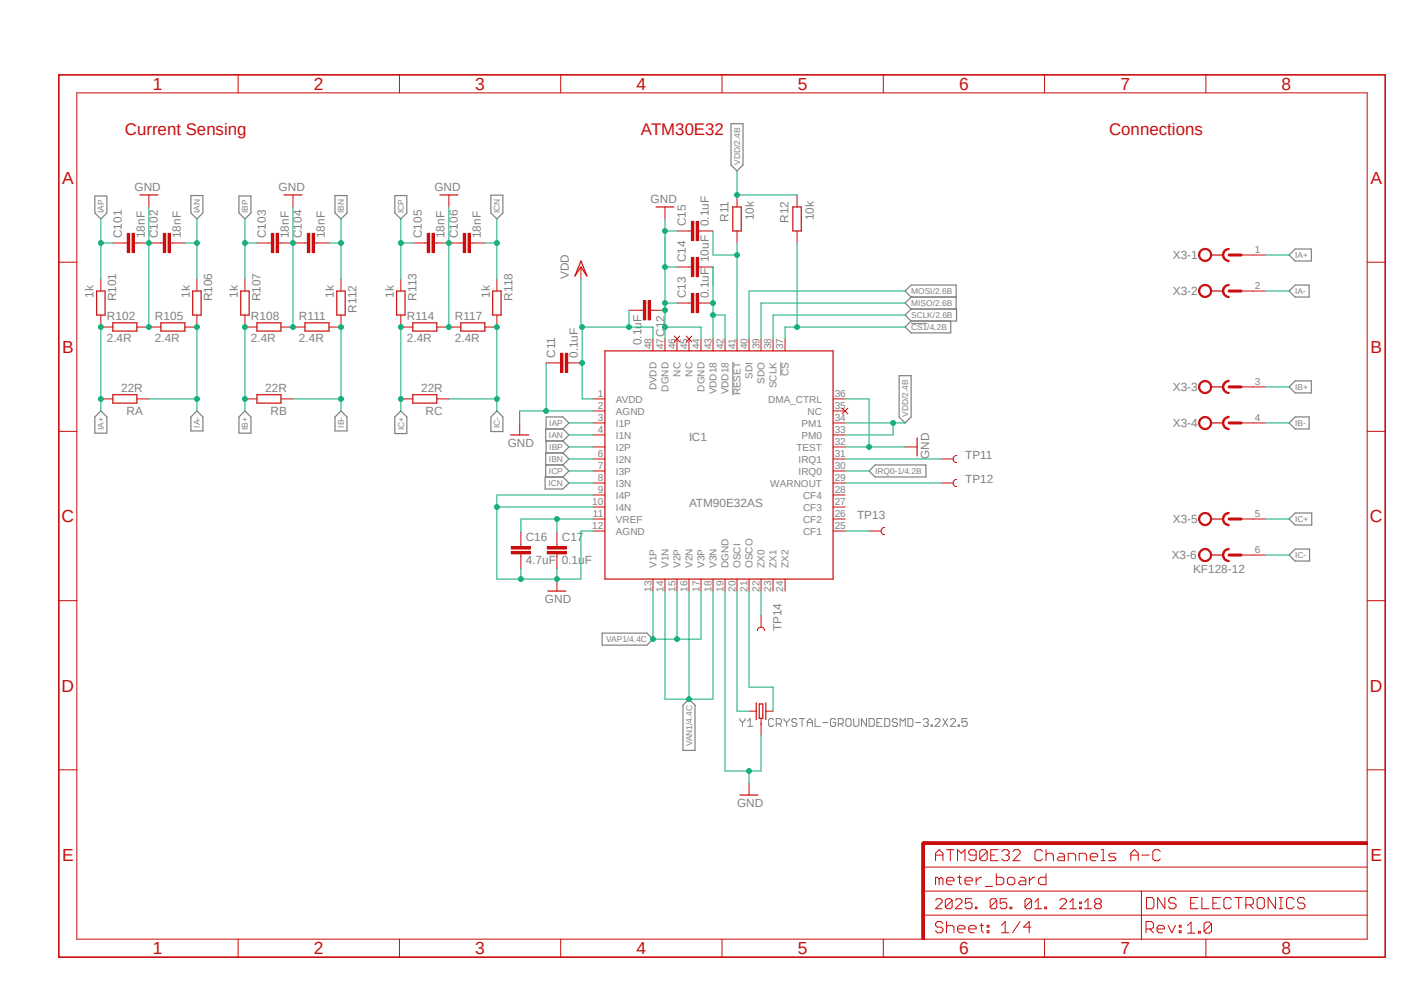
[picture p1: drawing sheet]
<svg xmlns="http://www.w3.org/2000/svg" width="297mm" height="210mm" viewBox="0 0 297 210" stroke-linecap="round" stroke-linejoin="round" font-family="sans-serif">
<path d="M12.1 15.5l281.3 187.3M293.4 15.5l-281.3 187.3" fill="none" stroke="#fff" stroke-width=".21"/>
<g fill="none" stroke="#808080" stroke-width=".21">
<path d="M155 76.6v7M165.2 76.6v2.9M192.7 68.4h3.5M156.5 152v.3l.6 .5M157.1 152.8v.8M157.6 152v.3l-.5 .5M158.2 153.6h1.1M158.2 152.5l.5-.5v1.6M163.7 152.3l-.3-.3h-.5l-.3 .3v1l.3 .3h.5l.3-.3M164.2 153.1h.9l.2-.3v-.5l-.2-.3h-.9v1.6M164.8 153.1l.5 .5M165.9 152v.3l.5 .5"/>
<path d="M166.4 152.8v.8M167 152v.3l-.6 .5M168.6 152.3l-.3-.3h-.5l-.3 .3v.2l.3 .3h.5l.3 .3v.2l-.3 .3h-.5l-.3-.3M169.1 152h1.1M169.7 152v1.6M170.8 152.8h1.1M170.8 153.6v-1.1l.5-.5 .6 .5v1.1M172.4 152v1.6h1.1M174 152.8h1.1M176.8 152.3l-.3-.3h-.6l-.2 .3v1l.2 .3h.6l.3-.3v-.5h-.6M177.3 153.1h.8l.3-.3v-.5l-.3-.3h-.8v1.6M177.8 153.1l.6 .5"/>
<path d="M179.2 152h.5l.3 .3v1l-.3 .3h-.5l-.3-.3v-1zM180.6 152v1.3l.2 .3h.6l.3-.3v-1.3M183.3 152v1.6l-1.1-1.6v1.6M183.9 152h.8l.3 .3v1l-.3 .3h-.8zM185.5 152.8h.6M186.6 152h-1.1v1.6h1.1M187.2 152h.8l.2 .3v1l-.2 .3h-.8zM189.9 152.3l-.3-.3h-.5l-.3 .3v.2l.3 .3h.5l.3 .3v.2l-.3 .3h-.5l-.3-.3M190.4 153.6v-1.6l.6 .5 .5-.5v1.6M192.1 152h.8l.2 .3v1l-.2 .3h-.8zM193.7 152.8h1.1M195.3 152.3l.3-.3h.5l.3 .3v.2l-.3 .3"/>
<path d="M195.9 152.8h.2M196.1 152.8l.3 .3v.2l-.3 .3h-.5l-.3-.3M197 153.3h.2v.3h-.2zM197.8 152.3l.2-.3h.6l.2 .3v.2l-1 1.1h1M199.4 152l1.1 1.6M200.5 152l-1.1 1.6M201 152.3l.3-.3h.5l.3 .3v.2l-1.1 1.1h1.1M202.7 153.3h.2v.3h-.2zM204.6 152h-1.1v.8l.8-.3 .3 .3v.5l-.3 .3h-.5l-.3-.3"/>
</g>
<g fill="none" stroke="#808080" stroke-width=".25">
<path d="M154.6 26.2h2.6v8.7l-1.3 1.3-1.3-1.3zM20.1 41.4h2.5v3.6l-1.3 1.3-1.2-1.3zM40.4 41.4h2.5v3.6l-1.2 1.3-1.3-1.3zM50.5 41.4h2.6v3.6l-1.3 1.3-1.3-1.3zM70.9 41.4h2.5v3.6l-1.3 1.3-1.2-1.3zM83.5 41.4h2.6v3.6l-1.3 1.3-1.3-1.3zM103.8 41.3h2.6v3.7l-1.3 1.3-1.3-1.3zM272.7 53.9l1.3-1.2h3.4v2.5h-3.4zM190.2 79.5h2.5v8.7l-1.2 1.3-1.3-1.3zM192.7 62.8l-1.2 1.3 1.2 1.3M192.7 62.8h9.6M192.7 65.4h9.7v2.5h-9.7"/>
<path d="M192.7 62.8l-1.2-1.2 1.2-1.3h9.6v5.1M192.7 65.4l-1.2 1.2 1.2 1.3M192.7 67.9l-1.2 1.3 1.2 1.2h8.4v-2.5M272.7 61.6l1.3-1.3h2.9v2.5h-2.9zM20.1 88.2l1.2-1.3 1.3 1.3v3.4h-2.5zM40.4 88.2l1.3-1.3 1.2 1.3v2.9h-2.5zM50.5 88.2l1.3-1.3 1.3 1.3v3.4h-2.6zM70.9 88.2l1.2-1.3 1.3 1.3v2.9h-2.5zM83.5 88.2l1.3-1.3 1.3 1.3v3.5h-2.6zM105.1 86.9l1.3 1.3v3.1h-2.6v-3.1zM115.4 98.3h3.7M115.5 90.7v-2.5h3.6l1.3 1.3-1.3 1.2"/>
<path d="M115.5 93.3v2.5M119.1 90.7h-3.7v2.6h3.7M119.1 90.7l1.3 1.3-1.3 1.3M119.1 95.8h-3.7v5.1M119.1 98.3l1.3 1.3-1.3 1.3M119.1 93.3l1.3 1.2-1.3 1.3M119.1 95.8l1.3 1.3-1.3 1.2M185.1 98.3h10.8v2.6h-10.8l-1.2-1.3zM272.7 81.8l1.3-1.2h3.4v2.5h-3.4zM272.7 89.5l1.3-1.3h2.9v2.5h-2.9zM115.3 100.9h3.8l1.3 1.3-1.3 1.2h-3.8zM272.7 109.8l1.3-1.3h3.5v2.5h-3.5z"/>
<path d="M272.7 117.4l1.3-1.3h3v2.6h-3zM127.4 133.9h9.5l1.2 1.3-1.2 1.2h-9.5zM145.8 147.9l1.2 1.2v9.6h-2.5v-9.6z"/>
</g>
<path d="M195 178.3h.6v20.3h-.6z" fill-rule="evenodd" fill="#c90d0c"/>
<path d="M195 178.3h.6v20.3h-.6z" fill="none" stroke="#c90d0c" stroke-width=".21"/>
<path d="M195.2 178h94v.6h-94z" fill-rule="evenodd" fill="#c90d0c"/>
<g fill="none" stroke="#c90d0c" stroke-width=".21">
<path d="M16.3 19.6h272.9v179h-272.9zM50.4 15.8v3.8M84.5 15.8v3.8M118.6 15.8v3.8M152.7 15.8v3.8M186.9 15.8v3.8M221 15.8v3.8M255.1 15.8v3.8M12.4 55.5h3.9M26.4 51.4h.5M28.4 51.4h.6M289.2 55.5h3.8"/>
<path d="M12.4 91.2h3.9M289.2 91.2h3.8M12.4 127h3.9M289.2 127h3.8M12.4 162.8h3.9M195.2 178h94v.6h-94zM200.2 179.7h1.6M201 179.7v2.3M211.2 179.7h-1.6v2.3h1.6M221.3 179.7v2.3M233 179.7h.4v2.3M289.2 162.8h3.8"/>
<path d="M50.4 198.6v3.8M84.5 198.6v3.8M118.6 198.6v3.8M152.7 198.6v3.8M186.9 198.6v3.8M195.3 193.5h93.9M195.3 188.5h93.9M195.3 183.4h93.9M197.9 182v-1.5l.8-.8 .8 .8v1.5M197.9 190.4l.3-.3h.8l.3 .3v.4l-1.4 1.4h1.4M197.9 180.8h1.6M198.7 185.9l-.4-.4h-.4v1.6"/>
<path d="M198.7 185.9l.4-.4 .4 .4v1.2M198.7 185.9v1.2M199.5 195.3l-.4-.4h-.8l-.4 .4v.4l.4 .4h.8l.4 .4v.3l-.4 .5h-.8l-.4-.5M200.2 186.3h1.6v-.4l-.4-.4h-.8l-.4 .4v.8l.4 .4h.8M200.2 194.9v2.4M200.2 196.1l.4-.4h.8l.4 .4v1.2M201.4 190.4v1.5l-.4 .3h-.6l-.4-.3M201.4 190.4l-.4-.3h-.6l-.4 .3v1.5M201.4 190.4l-1.4 1.5M202.1 190.4l.3-.3h.8l.3 .3v.4l-1.4 1.4h1.4M202.6 196.5h1.5v-.4l-.3-.4h-.8l-.4 .4v.7l.4 .5h.8M202.6 182v-2.3l.8 .8 .7-.8v2.3"/>
<path d="M202.6 185.5h.8M203 185.2v1.5l.4 .4M204.1 186.3h1.6v-.4l-.4-.4h-.8l-.4 .4v.8l.4 .4h.8M204.9 196.5h1.6v-.4l-.4-.4h-.8l-.4 .4v.7l.4 .5h.8M205.6 190.1h-1.4v1l.7-.3h.4l.3 .3v.8l-.3 .3h-.7l-.4-.3M206.3 191.9h.4v.3h-.4zM206.5 180.8h-1.2l-.4-.3v-.4l.4-.4h.8l.4 .4v1.6l-.4 .3h-.8l-.4-.3M206.5 185.5v1.6M207.3 195.7h.7M207.6 195.3v1.5l.4 .5M207.6 185.5h-.3l-.8 .8M208.4 187.5h1.6"/>
<path d="M208.8 195.7h.4v.4h-.4zM208.8 196.8h.4v.5h-.4zM208.8 180.1v1.6l-.4 .3h-.8l-.3-.3M208.8 180.1l-.4-.4h-.8l-.3 .4v1.6M208.8 180.1l-1.5 1.6M209.6 180.8h.8M210.8 184.8v2.3h1.1l.4-.4v-.8l-.4-.4h-1.1M210.9 190.4v1.5l-.4 .3h-.7l-.3-.3M210.9 190.4l-.4-.3h-.7l-.3 .3v1.5M210.9 190.4l-1.4 1.5M211.9 197.3h1.5M211.9 195.7l.7-.8v2.4"/>
<path d="M211.9 180.1l.4-.4h.8l.4 .4v.4l-.4 .3M212.7 180.8h.4M213 190.1h-1.4v1l.7-.3h.3l.4 .3v.8l-.4 .3h-.7l-.3-.3M213.1 185.9l.4-.4h.8l.4 .4v.8l-.4 .4h-.8l-.4-.4zM213.1 180.8l.4 .4v.5l-.4 .3h-.8l-.4-.3M213.7 191.9h.3v.3h-.3zM214.3 180.1l.4-.4h.7l.4 .4v.4l-1.5 1.5h1.5M215.8 194.9l-1.6 2.4M215.8 185.5h.8l.4 .4v1.2h-1.2l-.4-.4 .4-.4h1.2M217.8 185.5v1.6M218.1 196.1h-1.6l1.2-1.2v2.4M218.2 190.4v1.5l-.3 .3h-.7l-.4-.3"/>
<path d="M218.2 190.4l-.3-.3h-.7l-.4 .3v1.5M218.2 190.4l-1.4 1.5M218.9 185.5h-.3l-.8 .8M218.9 192.2h1.4M218.9 190.8l.7-.7v2.1M220.5 180.1l-.4-.4h-.8l-.4 .4v1.6l.4 .3h.8l.4-.3M221 198.6v3.8M221 191.9h.4v.3h-.4zM221.3 184.8v2.3h-1.2l-.4-.4v-.8l.4-.4h1.2M221.3 180.8l.4-.3h.8l.3 .3v1.2M224 180.5h.8l.4 .3v1.2h-1.2l-.4-.3 .4-.5h1.2M224.2 190.4l.3-.3h.8l.3 .3v.4l-1.4 1.4h1.4"/>
<path d="M226 182v-1.5h1.1l.4 .3v1.2M226.3 192.2h1.4M226.3 190.8l.7-.7v2.1M228.3 182v-1.5h1.2l.4 .3v1.2M228.4 191.9h.4v.3h-.4zM228.4 190.8h.4v.3h-.4zM229.4 192.2h1.5M229.4 190.8l.8-.7v2.1M230.6 181.2h1.6v-.4l-.4-.3h-.8l-.4 .3v.9l.4 .3h.8M231.9 191.1l-.3 .4v.4l.3 .3h.7l.4-.3v-.4l-.4-.4M231.9 191.1l-.3-.3v-.4l.3-.3h.7l.4 .3v.4l-.4 .3M231.9 191.1h.7"/>
<path d="M233 182h.8M236.1 180.5h-1.2l-.4 .3 .4 .4h.8l.4 .5-.4 .3h-1.2M239.2 180.8h1.6M239.2 182v-1.5l.8-.8 .8 .8v1.5M241.5 188.5v10.2M241.6 180.8h1.5M242.4 196.5h1.2l.4-.4v-.8l-.4-.4h-1.2v2.4M242.5 189.8h1.2l.4 .4v1.6l-.4 .4h-1.2zM243.2 196.5l.8 .8M244.8 196.5h1.5v-.4l-.3-.4h-.8l-.4 .4v.7l.4 .5h.8M245.4 180.1l-.3-.4h-.8l-.4 .4v1.6l.4 .3h.8l.3-.3M246.4 189.8v2.4l-1.5-2.4v2.4"/>
<path d="M247.1 195.7l.8 1.6 .8-1.6M248.8 190.2l-.4-.4h-.8l-.4 .4v.4l.4 .4h.8l.4 .4v.4l-.4 .4h-.8l-.4-.4M249.5 195.7h.4v.4h-.4zM249.5 196.8h.4v.5h-.4zM251.2 195.8l.8-.8v2.4M251.2 197.4h1.6M251.9 191h.8M253.4 189.8h-1.5v2.4h1.5M253.5 197h.4v.4h-.4zM254.3 189.8v2.4h1.5M255.1 198.6v3.8M256.3 195.4v1.6l-.4 .4h-.8l-.4-.4"/>
<path d="M256.3 195.4l-.4-.4h-.8l-.4 .4v1.6M256.3 195.4l-1.6 1.6M256.6 191h.7M258.1 189.8h-1.5v2.4h1.5M260.5 190.2l-.4-.4h-.8l-.4 .4v1.6l.4 .4h.8l.4-.4M261.2 189.8h1.6M262 189.8v2.4M263.6 191.4h1.2l.3-.4v-.8l-.3-.4h-1.2v2.4M264.4 191.4l.7 .8M266.3 189.8h.8l.4 .4v1.6l-.4 .4h-.8l-.4-.4v-1.6zM269.8 189.8v2.4l-1.5-2.4v2.4M270.6 192.2h.8"/>
<path d="M270.6 189.8h.8M271 189.8v2.4M273.7 190.2l-.4-.4h-.8l-.3 .4v1.6l.3 .4h.8l.4-.4M276.1 190.2l-.4-.4h-.8l-.4 .4v.4l.4 .4h.8l.4 .4v.4l-.4 .4h-.8l-.4-.4"/>
</g>
<path d="M196.6 178.3h-1.3v1.3" fill="none" stroke="#c90d0c" stroke-width=".64"/>
<path d="M12.4 15.8h280.6v186.6h-280.6z" fill="none" stroke="#c90d0c" stroke-width=".34"/>
<path d="M27.9 49.4h.5v4h-.5z" fill-rule="evenodd" fill="#c90d0c"/>
<path d="M27.9 49.4h.5v4h-.5z" fill="none" stroke="#c90d0c" stroke-width=".21"/>
<path d="M26.9 49.4h.5v4h-.5z" fill-rule="evenodd" fill="#c90d0c"/>
<path d="M23.9 51.4h2.5M26.9 49.4h.5v4h-.5zM29 51.4h2.5M34 51.4h.5M36.1 51.4h.5" fill="none" stroke="#c90d0c" stroke-width=".21"/>
<path d="M35.6 49.4h.5v4h-.5z" fill-rule="evenodd" fill="#c90d0c"/>
<path d="M35.6 49.4h.5v4h-.5z" fill="none" stroke="#c90d0c" stroke-width=".21"/>
<path d="M34.5 49.4h.6v4h-.6z" fill-rule="evenodd" fill="#c90d0c"/>
<path d="M31.5 51.4h2.5M34.5 49.4h.6v4h-.6zM36.6 51.4h2.5M56.9 51.4h.5M58.9 51.4h.5" fill="none" stroke="#c90d0c" stroke-width=".21"/>
<path d="M58.4 49.4h.5v4h-.5z" fill-rule="evenodd" fill="#c90d0c"/>
<path d="M58.4 49.4h.5v4h-.5z" fill="none" stroke="#c90d0c" stroke-width=".21"/>
<path d="M57.4 49.4h.5v4h-.5z" fill-rule="evenodd" fill="#c90d0c"/>
<path d="M54.4 51.4h2.5M57.4 49.4h.5v4h-.5zM59.4 51.4h2.6M64.5 51.4h.5M66.5 51.4h.6" fill="none" stroke="#c90d0c" stroke-width=".21"/>
<path d="M66 49.4h.5v4h-.5z" fill-rule="evenodd" fill="#c90d0c"/>
<path d="M66 49.4h.5v4h-.5z" fill="none" stroke="#c90d0c" stroke-width=".21"/>
<path d="M65 49.4h.5v4h-.5z" fill-rule="evenodd" fill="#c90d0c"/>
<g fill="none" stroke="#c90d0c" stroke-width=".21">
<path d="M62 51.4h2.5M65 49.4h.5v4h-.5zM67.1 51.4h2.5M138.1 71.7v2.5M140.7 71.7v2.5M142.6 71.1l1.2 1.2M143.2 71.7v2.5M143.8 71.1l-1.2 1.2M145.2 71.1l1.1 1.2M145.8 71.7v2.5M146.3 71.1l-1.1 1.2M148.3 71.7v2.5"/>
<path d="M150.8 71.7v2.5M153.4 71.7v2.5M155.9 71.7v2.5M158.5 71.7v2.5M161 71.7v2.5M163.5 71.7v2.5M166.1 71.7v2.5M125.4 86.9h2.6M125.4 84.4h2.6M125.4 92h2.6M125.4 89.5h2.6M125.4 97.1h2.6"/>
<path d="M125.4 94.5h2.6M125.4 99.6h2.6M176.2 86.9h2.6M176.2 84.4h2.6M176.2 92h2.6M176.2 89.5h2.6M176.2 97.1h2.6M176.2 94.5h2.6M176.2 99.6h2.6M178.1 86.3l1.3 1.2M179.4 86.3l-1.3 1.2M117.8 115.1v.5"/>
<path d="M117.8 117.1v.5M125.4 112.3h2.6M125.4 109.8h2.6M125.4 107.2h2.6M125.4 104.7h2.6M125.4 102.2h2.6M176.2 112.3h2.6M176.2 109.8h2.6M176.2 107.2h2.6M176.2 104.7h2.6M176.2 102.2h2.6M138.1 122.5v2.5"/>
<path d="M140.7 122.5v2.5M143.2 122.5v2.5M145.8 122.5v2.5M148.3 122.5v2.5M150.8 122.5v2.5M153.4 122.5v2.5M155.9 122.5v2.5M158.5 122.5v2.5M161 122.5v2.5M163.5 122.5v2.5M166.1 122.5v2.5"/>
</g>
<path d="M128 74.2h48.2v48.3h-48.2z" fill="none" stroke="#c90d0c" stroke-width=".25"/>
<path d="M115.8 116.6h4v.5h-4z" fill-rule="evenodd" fill="#c90d0c"/>
<path d="M115.8 116.6h4v.5h-4z" fill="none" stroke="#c90d0c" stroke-width=".21"/>
<path d="M115.8 115.6h4v.5h-4z" fill-rule="evenodd" fill="#c90d0c"/>
<path d="M145.8 56.5h.5M147.8 56.5h.5M115.8 115.6h4v.5h-4zM117.8 112.6v2.5M117.8 117.6v2.6" fill="none" stroke="#c90d0c" stroke-width=".21"/>
<path d="M147.3 54.4h.5v4.1h-.5z" fill-rule="evenodd" fill="#c90d0c"/>
<path d="M147.3 54.4h.5v4.1h-.5z" fill="none" stroke="#c90d0c" stroke-width=".21"/>
<path d="M146.3 54.4h.5v4.1h-.5z" fill-rule="evenodd" fill="#c90d0c"/>
<path d="M143.2 56.5h2.6M146.3 54.4h.5v4.1h-.5zM148.3 56.5h2.5M155.9 41.2v2.6M155.9 48.9v2.5M110.2 115.1v.5M110.2 117.1v.5M158.5 165.6v2.5" fill="none" stroke="#c90d0c" stroke-width=".21"/>
<path d="M155 43.8h1.8v5.1h-1.8zM156.5 168.1h3.9" fill="none" stroke="#c90d0c" stroke-width=".25"/>
<path d="M108.2 116.6h4v.5h-4z" fill-rule="evenodd" fill="#c90d0c"/>
<path d="M108.2 116.6h4v.5h-4z" fill="none" stroke="#c90d0c" stroke-width=".21"/>
<path d="M108.2 115.6h4v.5h-4z" fill-rule="evenodd" fill="#c90d0c"/>
<path d="M31.5 41.2v2.6M62 41.2v2.6M140.7 43.8v2.5M118.1 76.8h.5M120.1 76.8h.5M109.9 89.5v2.5M191.5 94.5h2.5M108.2 115.6h4v.5h-4zM110.2 112.6v2.5M110.2 117.6v2.6M117.8 122.5v2.5" fill="none" stroke="#c90d0c" stroke-width=".21"/>
<path d="M29.6 41.2h3.8M60.1 41.2h3.8M138.8 43.8h3.8M108 92h3.8M194 92.6v3.8M115.9 125h3.8" fill="none" stroke="#c90d0c" stroke-width=".25"/>
<path d="M119.6 74.7h.5v4.1h-.5z" fill-rule="evenodd" fill="#c90d0c"/>
<path d="M119.6 74.7h.5v4.1h-.5z" fill="none" stroke="#c90d0c" stroke-width=".21"/>
<path d="M118.6 74.7h.5v4.1h-.5z" fill-rule="evenodd" fill="#c90d0c"/>
<path d="M145.8 48.9h.5M147.8 48.9h.5M115.5 76.8h2.6M118.6 74.7h.5v4.1h-.5zM120.6 76.8h2.5" fill="none" stroke="#c90d0c" stroke-width=".21"/>
<path d="M147.3 46.8h.5v4.1h-.5z" fill-rule="evenodd" fill="#c90d0c"/>
<path d="M147.3 46.8h.5v4.1h-.5z" fill="none" stroke="#c90d0c" stroke-width=".21"/>
<path d="M146.3 46.8h.5v4.1h-.5z" fill-rule="evenodd" fill="#c90d0c"/>
<path d="M143.2 48.9h2.6M146.3 46.8h.5v4.1h-.5zM148.3 48.9h2.5M145.8 64.1h.5M147.8 64.1h.5" fill="none" stroke="#c90d0c" stroke-width=".21"/>
<path d="M147.3 62.1h.5v4h-.5z" fill-rule="evenodd" fill="#c90d0c"/>
<path d="M147.3 62.1h.5v4h-.5z" fill="none" stroke="#c90d0c" stroke-width=".21"/>
<path d="M146.3 62.1h.5v4h-.5z" fill-rule="evenodd" fill="#c90d0c"/>
<path d="M135.6 65.6h.5M137.6 65.6h.5M143.2 64.1h2.6M146.3 62.1h.5v4h-.5zM148.3 64.1h2.5" fill="none" stroke="#c90d0c" stroke-width=".21"/>
<path d="M136.1 63.6h.5v4h-.5z" fill-rule="evenodd" fill="#c90d0c"/>
<path d="M136.1 63.6h.5v4h-.5z" fill="none" stroke="#c90d0c" stroke-width=".21"/>
<path d="M137.1 63.6h.5v4h-.5z" fill-rule="evenodd" fill="#c90d0c"/>
<path d="M89.9 51.4h.5M91.9 51.4h.5M133.1 65.6h2.5M137.1 63.6h.5v4h-.5zM138.1 65.6h2.6" fill="none" stroke="#c90d0c" stroke-width=".21"/>
<path d="M91.4 49.4h.5v4h-.5z" fill-rule="evenodd" fill="#c90d0c"/>
<path d="M91.4 49.4h.5v4h-.5z" fill="none" stroke="#c90d0c" stroke-width=".21"/>
<path d="M90.4 49.4h.5v4h-.5z" fill-rule="evenodd" fill="#c90d0c"/>
<path d="M87.3 51.4h2.6M90.4 49.4h.5v4h-.5zM92.4 51.4h2.6M97.5 51.4h.5M99.5 51.4h.5" fill="none" stroke="#c90d0c" stroke-width=".21"/>
<path d="M99 49.4h.5v4h-.5z" fill-rule="evenodd" fill="#c90d0c"/>
<path d="M99 49.4h.5v4h-.5z" fill="none" stroke="#c90d0c" stroke-width=".21"/>
<path d="M98 49.4h.5v4h-.5z" fill-rule="evenodd" fill="#c90d0c"/>
<g fill="none" stroke="#c90d0c" stroke-width=".21">
<path d="M21.3 59v2.6M41.7 59v2.6M51.8 59v2.6M72.1 59v2.6M84.8 59v2.6M95 51.4h2.5M95 41.2v2.6M98 49.4h.5v4h-.5zM100 51.4h2.6M105.1 59v2.6M168.6 41.2v2.6M168.6 48.9v2.5"/>
<path d="M21.3 66.6v2.6h2.6M29 69.2h5M41.7 66.6v2.6h-2.6M51.8 66.6v2.6h2.6M59.4 69.2h5.1M72.1 66.6v2.6h-2.5M84.8 66.6v2.6h2.5M92.4 69.2h5.1M105.1 66.6v2.6h-2.5M21.3 84.4h2.6M29 84.4h2.5M51.8 84.4h2.6"/>
<path d="M59.4 84.4h2.6M84.8 84.4h2.5M92.4 84.4h2.6M199.1 97.1h2.5M202.4 96.3a.76 .76 0 0 0-.8 .8 .76 .76 0 0 0 .8 .7M183.9 112.3h2.5M187.2 111.5a.76 .76 0 0 0-.8 .8 .76 .76 0 0 0 .8 .8M199.1 102.2h2.5M202.4 101.4a.76 .76 0 0 0-.8 .8 .76 .76 0 0 0 .8 .7M160.2 133.4a.76 .76 0 0 1 .8-.8 .76 .76 0 0 1 .8 .8M161 130.1v2.5M158.5 150.4h1.5"/>
<path d="M161 152v3.5M162 150.4h1.5"/>
</g>
<g fill="none" stroke="#c90d0c" stroke-width=".25">
<path d="M93 41.2h3.9M167.7 43.8h1.8v5.1h-1.8zM256.2 53.9h2.5M20.4 61.6h1.8v5h-1.8zM23.9 68.3h5.1v1.7h-5.1zM34 68.3h5.1v1.7h-5.1zM40.8 61.6h1.7v5h-1.7zM50.9 61.6h1.8v5h-1.8zM54.4 68.3h5v1.7h-5zM64.5 68.3h5.1v1.7h-5.1zM71.2 61.6h1.8v5h-1.8zM83.9 61.6h1.8v5h-1.8z"/>
<path d="M87.3 68.3h5.1v1.7h-5.1zM97.5 68.3h5.1v1.7h-5.1zM104.2 61.6h1.8v5h-1.8zM23.9 83.5h5.1v1.8h-5.1zM54.4 83.5h5v1.8h-5zM87.3 83.5h5.1v1.8h-5.1zM160 148.6v3.6M160.6 148.9h.8v3h-.8zM162 148.6v3.6"/>
</g>
<path d="M259 52.9l.8-.4h.2v.3a1.14 1.14 0 0 0-1.1 1.1 1.14 1.14 0 0 0 1.1 1.2v.2a1.41 1.41 0 0 1-1.3-.8 1.41 1.41 0 0 1 .3-1.6z" fill-rule="evenodd" fill="#c90d0c"/>
<path d="M259 52.9l.8-.4h.2v.3a1.14 1.14 0 0 0-1.1 1.1 1.14 1.14 0 0 0 1.1 1.2v.2a1.41 1.41 0 0 1-1.3-.8 1.41 1.41 0 0 1 .3-1.6zM262.6 53.9h2.5" fill="none" stroke="#c90d0c" stroke-width=".21"/>
<path d="M260 53.9h2.6" fill="none" stroke="#c90d0c" stroke-width=".64"/>
<path d="M253.9 53a1.4 1.4 0 0 1 2.2 .2 1.4 1.4 0 0 1-.8 2.1 1.4 1.4 0 0 1-1.8-1.4h.3a1.15 1.15 0 0 1 1.5-1.1 1.15 1.15 0 0 1 .5 1.9 1.15 1.15 0 0 1-1.9-.4l-.1-.4h-.3z" fill-rule="evenodd" fill="#c90d0c"/>
<path d="M253.9 53a1.4 1.4 0 0 1 2.2 .2 1.4 1.4 0 0 1-.8 2.1 1.4 1.4 0 0 1-1.8-1.4h.3a1.15 1.15 0 0 1 1.5-1.1 1.15 1.15 0 0 1 .5 1.9 1.15 1.15 0 0 1-1.9-.4l-.1-.4h-.3zM265.1 53.9h2.5" fill="none" stroke="#c90d0c" stroke-width=".21"/>
<path d="M256.2 61.6h2.5" fill="none" stroke="#c90d0c" stroke-width=".25"/>
<path d="M259 60.5l.8-.3h.2v.2a1.14 1.14 0 0 0-1.1 1.2 1.14 1.14 0 0 0 1.1 1.1v.2a1.41 1.41 0 0 1-1.3-.8 1.41 1.41 0 0 1 .3-1.6z" fill-rule="evenodd" fill="#c90d0c"/>
<path d="M259 60.5l.8-.3h.2v.2a1.14 1.14 0 0 0-1.1 1.2 1.14 1.14 0 0 0 1.1 1.1v.2a1.41 1.41 0 0 1-1.3-.8 1.41 1.41 0 0 1 .3-1.6zM262.6 61.6h2.5" fill="none" stroke="#c90d0c" stroke-width=".21"/>
<path d="M260 61.6h2.6" fill="none" stroke="#c90d0c" stroke-width=".64"/>
<path d="M253.9 60.6a1.4 1.4 0 0 1 2.2 .2 1.4 1.4 0 0 1-.8 2.1 1.4 1.4 0 0 1-1.8-1.3h.3a1.15 1.15 0 0 1 1.5-1.2 1.15 1.15 0 0 1 .5 1.9 1.15 1.15 0 0 1-1.9-.4l-.1-.3h-.3z" fill-rule="evenodd" fill="#c90d0c"/>
<path d="M253.9 60.6a1.4 1.4 0 0 1 2.2 .2 1.4 1.4 0 0 1-.8 2.1 1.4 1.4 0 0 1-1.8-1.3h.3a1.15 1.15 0 0 1 1.5-1.2 1.15 1.15 0 0 1 .5 1.9 1.15 1.15 0 0 1-1.9-.4l-.1-.3h-.3zM265.1 61.6h2.5" fill="none" stroke="#c90d0c" stroke-width=".21"/>
<path d="M256.2 81.8h2.5" fill="none" stroke="#c90d0c" stroke-width=".25"/>
<path d="M259 80.9l.8-.5h.2v.3a1.14 1.14 0 0 0-1.1 1.1 1.14 1.14 0 0 0 1.1 1.2v.2a1.38 1.38 0 0 1-1.3-.8 1.38 1.38 0 0 1 .3-1.5z" fill-rule="evenodd" fill="#c90d0c"/>
<path d="M259 80.9l.8-.5h.2v.3a1.14 1.14 0 0 0-1.1 1.1 1.14 1.14 0 0 0 1.1 1.2v.2a1.38 1.38 0 0 1-1.3-.8 1.38 1.38 0 0 1 .3-1.5zM262.6 81.8h2.5" fill="none" stroke="#c90d0c" stroke-width=".21"/>
<path d="M260 81.8h2.6" fill="none" stroke="#c90d0c" stroke-width=".64"/>
<path d="M253.9 80.9a1.4 1.4 0 0 1 2.2 .2 1.4 1.4 0 0 1-.8 2.1 1.4 1.4 0 0 1-1.8-1.4h.3a1.15 1.15 0 0 1 1.6-1 1.15 1.15 0 0 1 .4 1.8 1.15 1.15 0 0 1-1.9-.3l-.1-.5h-.3z" fill-rule="evenodd" fill="#c90d0c"/>
<path d="M253.9 80.9a1.4 1.4 0 0 1 2.2 .2 1.4 1.4 0 0 1-.8 2.1 1.4 1.4 0 0 1-1.8-1.4h.3a1.15 1.15 0 0 1 1.6-1 1.15 1.15 0 0 1 .4 1.8 1.15 1.15 0 0 1-1.9-.3l-.1-.5h-.3zM265.1 81.8h2.5" fill="none" stroke="#c90d0c" stroke-width=".21"/>
<path d="M256.2 89.5h2.5" fill="none" stroke="#c90d0c" stroke-width=".25"/>
<path d="M259 88.5l.8-.4h.2v.2a1.14 1.14 0 0 0-1.1 1.2 1.14 1.14 0 0 0 1.1 1.1v.2a1.39 1.39 0 0 1-1.3-.8 1.39 1.39 0 0 1 .3-1.5z" fill-rule="evenodd" fill="#c90d0c"/>
<path d="M259 88.5l.8-.4h.2v.2a1.14 1.14 0 0 0-1.1 1.2 1.14 1.14 0 0 0 1.1 1.1v.2a1.39 1.39 0 0 1-1.3-.8 1.39 1.39 0 0 1 .3-1.5zM262.6 89.5h2.5" fill="none" stroke="#c90d0c" stroke-width=".21"/>
<path d="M260 89.5h2.6" fill="none" stroke="#c90d0c" stroke-width=".64"/>
<path d="M253.9 88.6a1.4 1.4 0 0 1 2.2 .1 1.4 1.4 0 0 1-.8 2.1 1.4 1.4 0 0 1-1.8-1.3h.3a1.15 1.15 0 0 1 1.5-1.2 1.15 1.15 0 0 1 .5 1.9 1.15 1.15 0 0 1-1.9-.4l-.1-.3h-.3z" fill-rule="evenodd" fill="#c90d0c"/>
<path d="M253.9 88.6a1.4 1.4 0 0 1 2.2 .1 1.4 1.4 0 0 1-.8 2.1 1.4 1.4 0 0 1-1.8-1.3h.3a1.15 1.15 0 0 1 1.5-1.2 1.15 1.15 0 0 1 .5 1.9 1.15 1.15 0 0 1-1.9-.4l-.1-.3h-.3zM265.1 89.5h2.5" fill="none" stroke="#c90d0c" stroke-width=".21"/>
<path d="M256.2 109.8h2.5" fill="none" stroke="#c90d0c" stroke-width=".25"/>
<path d="M259 108.8l.8-.4h.2v.2a1.14 1.14 0 0 0-1.1 1.2 1.14 1.14 0 0 0 1.1 1.1v.3a1.41 1.41 0 0 1-1.3-.9 1.41 1.41 0 0 1 .3-1.5z" fill-rule="evenodd" fill="#c90d0c"/>
<path d="M259 108.8l.8-.4h.2v.2a1.14 1.14 0 0 0-1.1 1.2 1.14 1.14 0 0 0 1.1 1.1v.3a1.41 1.41 0 0 1-1.3-.9 1.41 1.41 0 0 1 .3-1.5zM262.6 109.8h2.5" fill="none" stroke="#c90d0c" stroke-width=".21"/>
<path d="M260 109.8h2.6" fill="none" stroke="#c90d0c" stroke-width=".64"/>
<path d="M253.9 108.9a1.39 1.39 0 0 1 2.2 .1 1.39 1.39 0 0 1-.8 2.1 1.39 1.39 0 0 1-1.8-1.3h.3a1.15 1.15 0 0 1 1.5-1.2 1.15 1.15 0 0 1 .5 1.9 1.15 1.15 0 0 1-1.9-.3l-.1-.4h-.3z" fill-rule="evenodd" fill="#c90d0c"/>
<path d="M253.9 108.9a1.39 1.39 0 0 1 2.2 .1 1.39 1.39 0 0 1-.8 2.1 1.39 1.39 0 0 1-1.8-1.3h.3a1.15 1.15 0 0 1 1.5-1.2 1.15 1.15 0 0 1 .5 1.9 1.15 1.15 0 0 1-1.9-.3l-.1-.4h-.3zM265.1 109.8h2.5" fill="none" stroke="#c90d0c" stroke-width=".21"/>
<path d="M256.2 117.4h2.5" fill="none" stroke="#c90d0c" stroke-width=".25"/>
<path d="M259 116.4l.8-.4h.2v.2a1.14 1.14 0 0 0-1.1 1.2 1.14 1.14 0 0 0 1.1 1.1v.3a1.41 1.41 0 0 1-1.3-.9 1.41 1.41 0 0 1 .3-1.5z" fill-rule="evenodd" fill="#c90d0c"/>
<path d="M259 116.4l.8-.4h.2v.2a1.14 1.14 0 0 0-1.1 1.2 1.14 1.14 0 0 0 1.1 1.1v.3a1.41 1.41 0 0 1-1.3-.9 1.41 1.41 0 0 1 .3-1.5zM262.6 117.4h2.5" fill="none" stroke="#c90d0c" stroke-width=".21"/>
<path d="M260 117.4h2.6" fill="none" stroke="#c90d0c" stroke-width=".64"/>
<path d="M253.9 116.5a1.39 1.39 0 0 1 2.2 .2 1.39 1.39 0 0 1-.8 2 1.39 1.39 0 0 1-1.8-1.3h.3a1.15 1.15 0 0 1 1.5-1.1 1.15 1.15 0 0 1 .5 1.8 1.15 1.15 0 0 1-1.9-.3l-.1-.4h-.3z" fill-rule="evenodd" fill="#c90d0c"/>
<path d="M122.9 56.5v2.5M253.9 116.5a1.39 1.39 0 0 1 2.2 .2 1.39 1.39 0 0 1-.8 2 1.39 1.39 0 0 1-1.8-1.3h.3a1.15 1.15 0 0 1 1.5-1.1 1.15 1.15 0 0 1 .5 1.8 1.15 1.15 0 0 1-1.9-.3l-.1-.4h-.3zM265.1 117.4h2.5" fill="none" stroke="#c90d0c" stroke-width=".21"/>
<path d="M122.9 55.2l1.3 3.2-1.3-1.9-1.3 1.9z" fill="none" stroke="#c90d0c" stroke-width=".25"/>
<path d="M21.3 69.2v15.2" fill="none" stroke="#0dab76" stroke-width=".21"/>
<circle cx="21.3" cy="69.2" r=".51" fill="#0dab76"/>
<g fill="none" stroke="#0dab76" stroke-width=".21">
<path d="M21.3 84.4v2.5"/>
<circle cx="21.3" cy="69.2" r=".51"/>
</g>
<circle cx="21.3" cy="84.4" r=".51" fill="#0dab76"/>
<g fill="none" stroke="#0dab76" stroke-width=".21">
<path d="M21.3 51.4v7.6M267.6 53.9h5.1"/>
<circle cx="21.3" cy="84.4" r=".51"/>
</g>
<circle cx="21.3" cy="51.4" r=".51" fill="#0dab76"/>
<g fill="none" stroke="#0dab76" stroke-width=".21">
<path d="M21.3 46.3v5.1h2.6M41.7 46.3v5.1M120.4 89.5h5"/>
<circle cx="21.3" cy="51.4" r=".51"/>
</g>
<circle cx="41.7" cy="51.4" r=".51" fill="#0dab76"/>
<g fill="none" stroke="#0dab76" stroke-width=".21">
<path d="M39.1 51.4h2.6v7.6M84.8 46.3v5.1h2.5M120.4 92h5M120.4 99.6h5"/>
<circle cx="41.7" cy="51.4" r=".51"/>
</g>
<circle cx="84.8" cy="51.4" r=".51" fill="#0dab76"/>
<g fill="none" stroke="#0dab76" stroke-width=".21">
<path d="M84.8 51.4v7.6M105.1 46.3v5.1h-2.5M120.4 102.2h5"/>
<circle cx="84.8" cy="51.4" r=".51"/>
</g>
<circle cx="105.1" cy="51.4" r=".51" fill="#0dab76"/>
<g fill="none" stroke="#0dab76" stroke-width=".21">
<path d="M105.1 51.4v7.6M122.9 112.3v10.2h-12.7M117.8 120.2v2.3"/>
<circle cx="105.1" cy="51.4" r=".51"/>
</g>
<circle cx="117.8" cy="122.5" r=".51" fill="#0dab76"/>
<g fill="none" stroke="#0dab76" stroke-width=".21">
<path d="M122.9 112.3h2.5M125.4 104.7h-20.3v17.8h5.1v-2.3"/>
<circle cx="117.8" cy="122.5" r=".51"/>
</g>
<circle cx="110.2" cy="122.5" r=".51" fill="#0dab76"/>
<g fill="none" stroke="#0dab76" stroke-width=".21">
<path d="M105.1 107.2h20.3"/>
<circle cx="110.2" cy="122.5" r=".51"/>
</g>
<circle cx="105.1" cy="107.2" r=".51" fill="#0dab76"/>
<g fill="none" stroke="#0dab76" stroke-width=".21">
<path d="M31.5 43.8v7.6"/>
<circle cx="105.1" cy="107.2" r=".51"/>
</g>
<circle cx="31.5" cy="51.4" r=".51" fill="#0dab76"/>
<g fill="none" stroke="#0dab76" stroke-width=".21">
<path d="M31.5 51.4v17.8"/>
<circle cx="31.5" cy="51.4" r=".51"/>
</g>
<circle cx="31.5" cy="69.2" r=".51" fill="#0dab76"/>
<g fill="none" stroke="#0dab76" stroke-width=".21">
<path d="M178.8 94.5h12.7M178.8 84.4h5.1v10.1"/>
<circle cx="31.5" cy="69.2" r=".51"/>
</g>
<circle cx="183.8" cy="94.5" r=".51" fill="#0dab76"/>
<g fill="none" stroke="#0dab76" stroke-width=".21">
<path d="M62 43.8v7.6"/>
<circle cx="183.8" cy="94.5" r=".51"/>
</g>
<circle cx="62" cy="51.4" r=".51" fill="#0dab76"/>
<g fill="none" stroke="#0dab76" stroke-width=".21">
<path d="M62 51.4v17.8"/>
<circle cx="62" cy="51.4" r=".51"/>
</g>
<circle cx="62" cy="69.2" r=".51" fill="#0dab76"/>
<g fill="none" stroke="#0dab76" stroke-width=".21">
<path d="M153.4 125v38.1h7.6v-7.6M158.5 163.1v2.5"/>
<circle cx="62" cy="69.2" r=".51"/>
</g>
<circle cx="158.4" cy="163.1" r=".51" fill="#0dab76"/>
<g fill="none" stroke="#0dab76" stroke-width=".21">
<path d="M140.7 46.3v10.2h2.5"/>
<circle cx="158.4" cy="163.1" r=".51"/>
</g>
<circle cx="140.7" cy="56.5" r=".51" fill="#0dab76"/>
<g fill="none" stroke="#0dab76" stroke-width=".21">
<path d="M140.7 50.1v6.4M140.7 69.2h7.6v2.5"/>
<circle cx="140.7" cy="56.5" r=".51"/>
</g>
<circle cx="140.7" cy="69.2" r=".51" fill="#0dab76"/>
<g fill="none" stroke="#0dab76" stroke-width=".21">
<path d="M140.7 56.5v15.2M140.7 64.1h2.5"/>
<circle cx="140.7" cy="69.2" r=".51"/>
</g>
<circle cx="140.7" cy="64.1" r=".51" fill="#0dab76"/>
<g fill="none" stroke="#0dab76" stroke-width=".21">
<path d="M140.7 48.9h2.5"/>
<circle cx="140.7" cy="64.1" r=".51"/>
</g>
<circle cx="140.7" cy="48.9" r=".51" fill="#0dab76"/>
<circle cx="140.7" cy="48.9" r=".51" fill="none" stroke="#0dab76" stroke-width=".21"/>
<circle cx="140.7" cy="65.6" r=".51" fill="#0dab76"/>
<g fill="none" stroke="#0dab76" stroke-width=".21">
<path d="M115.5 76.8v10.1M125.4 86.9h-15.5v2.6"/>
<circle cx="140.7" cy="65.6" r=".51"/>
</g>
<circle cx="115.5" cy="86.9" r=".51" fill="#0dab76"/>
<g fill="none" stroke="#0dab76" stroke-width=".21">
<path d="M95 43.8v7.6"/>
<circle cx="115.5" cy="86.9" r=".51"/>
</g>
<circle cx="94.9" cy="51.4" r=".51" fill="#0dab76"/>
<g fill="none" stroke="#0dab76" stroke-width=".21">
<path d="M95 51.4v17.8"/>
<circle cx="94.9" cy="51.4" r=".51"/>
</g>
<circle cx="94.9" cy="69.2" r=".51" fill="#0dab76"/>
<g fill="none" stroke="#0dab76" stroke-width=".21">
<path d="M178.8 89.5h12.7M188.9 89.5v2.5h-10.1"/>
<circle cx="94.9" cy="69.2" r=".51"/>
</g>
<circle cx="188.9" cy="89.5" r=".51" fill="#0dab76"/>
<g fill="none" stroke="#0dab76" stroke-width=".21">
<path d="M133.1 65.6v3.6M138.1 71.7v-2.5h-15v15.2h2.3"/>
<circle cx="188.9" cy="89.5" r=".51"/>
</g>
<circle cx="133" cy="69.2" r=".51" fill="#0dab76"/>
<circle cx="133" cy="69.2" r=".51" fill="none" stroke="#0dab76" stroke-width=".21"/>
<circle cx="123.1" cy="76.8" r=".51" fill="#0dab76"/>
<g fill="none" stroke="#0dab76" stroke-width=".21">
<path d="M122.9 59v10.2h.2"/>
<circle cx="123.1" cy="76.8" r=".51"/>
</g>
<circle cx="123.1" cy="69.2" r=".51" fill="#0dab76"/>
<g fill="none" stroke="#0dab76" stroke-width=".21">
<path d="M155.9 36.2v5M155.9 41.2l.1 .1M155.9 41.2h12.7"/>
<circle cx="123.1" cy="69.2" r=".51"/>
</g>
<circle cx="155.9" cy="41.2" r=".51" fill="#0dab76"/>
<g fill="none" stroke="#0dab76" stroke-width=".21">
<path d="M41.7 69.2v17.7M191.5 64.1h-30.5v7.6M191.5 66.6h-28v5.1M191.5 61.6h-33v10.1M178.8 97.1h20.3M178.8 102.2h20.3"/>
<circle cx="155.9" cy="41.2" r=".51"/>
</g>
<circle cx="41.7" cy="69.2" r=".51" fill="#0dab76"/>
<g fill="none" stroke="#0dab76" stroke-width=".21">
<path d="M31.5 84.4h10.2"/>
<circle cx="41.7" cy="69.2" r=".51"/>
</g>
<circle cx="41.7" cy="84.4" r=".51" fill="#0dab76"/>
<g fill="none" stroke="#0dab76" stroke-width=".21">
<path d="M51.8 46.3v5.1M267.6 61.6h5.1M120.4 94.5h5M178.8 99.6h5.1"/>
<circle cx="41.7" cy="84.4" r=".51"/>
</g>
<circle cx="51.8" cy="51.4" r=".51" fill="#0dab76"/>
<g fill="none" stroke="#0dab76" stroke-width=".21">
<path d="M54.4 51.4h-2.6v7.6M69.6 51.4h2.5M72.1 46.3v12.7M120.4 97.1h5"/>
<circle cx="51.8" cy="51.4" r=".51"/>
</g>
<circle cx="72.1" cy="51.4" r=".51" fill="#0dab76"/>
<g fill="none" stroke="#0dab76" stroke-width=".21">
<path d="M51.8 69.2v17.7"/>
<circle cx="72.1" cy="51.4" r=".51"/>
</g>
<circle cx="51.8" cy="69.2" r=".51" fill="#0dab76"/>
<circle cx="51.8" cy="69.2" r=".51" fill="none" stroke="#0dab76" stroke-width=".21"/>
<circle cx="51.8" cy="84.4" r=".51" fill="#0dab76"/>
<g fill="none" stroke="#0dab76" stroke-width=".21">
<path d="M150.8 56.5v15.2M150.8 66.6h2.6v5.1M267.6 81.8h5.1"/>
<circle cx="51.8" cy="84.4" r=".51"/>
</g>
<circle cx="150.8" cy="66.6" r=".51" fill="#0dab76"/>
<circle cx="150.8" cy="66.6" r=".51" fill="none" stroke="#0dab76" stroke-width=".21"/>
<circle cx="150.8" cy="64.1" r=".51" fill="#0dab76"/>
<g fill="none" stroke="#0dab76" stroke-width=".21">
<path d="M110.2 109.8h15.2M117.8 109.8v2.8"/>
<circle cx="150.8" cy="64.1" r=".51"/>
</g>
<circle cx="117.8" cy="109.8" r=".51" fill="#0dab76"/>
<g fill="none" stroke="#0dab76" stroke-width=".21">
<path d="M150.8 48.9v5h5.1M155.9 51.4v20.3M110.2 109.8v2.8"/>
<circle cx="117.8" cy="109.8" r=".51"/>
</g>
<circle cx="155.9" cy="53.9" r=".51" fill="#0dab76"/>
<g fill="none" stroke="#0dab76" stroke-width=".21">
<path d="M84.8 69.2v15.2M155.9 125v25.4h2.6M158.5 125v20.3h5v5.1"/>
<circle cx="155.9" cy="53.9" r=".51"/>
</g>
<circle cx="84.8" cy="69.2" r=".51" fill="#0dab76"/>
<g fill="none" stroke="#0dab76" stroke-width=".21">
<path d="M84.8 84.4v2.5"/>
<circle cx="84.8" cy="69.2" r=".51"/>
</g>
<circle cx="84.8" cy="84.4" r=".51" fill="#0dab76"/>
<g fill="none" stroke="#0dab76" stroke-width=".21">
<path d="M105.1 69.2v17.7M267.6 109.8h5.1"/>
<circle cx="84.8" cy="84.4" r=".51"/>
</g>
<circle cx="105.1" cy="69.2" r=".51" fill="#0dab76"/>
<g fill="none" stroke="#0dab76" stroke-width=".21">
<path d="M95 84.4h10.1"/>
<circle cx="105.1" cy="69.2" r=".51"/>
</g>
<circle cx="105.1" cy="84.4" r=".51" fill="#0dab76"/>
<g fill="none" stroke="#0dab76" stroke-width=".21">
<path d="M267.6 117.4h5.1M138.1 125v10.2h10.2v-10.2M143.2 125v10.2"/>
<circle cx="105.1" cy="84.4" r=".51"/>
</g>
<circle cx="143.2" cy="135.2" r=".51" fill="#0dab76"/>
<circle cx="143.2" cy="135.2" r=".51" fill="none" stroke="#0dab76" stroke-width=".21"/>
<circle cx="138.1" cy="135.2" r=".51" fill="#0dab76"/>
<g fill="none" stroke="#0dab76" stroke-width=".21">
<path d="M140.7 125v22.9h10.1v-22.9M145.8 125v22.9"/>
<circle cx="138.1" cy="135.2" r=".51"/>
</g>
<circle cx="145.7" cy="147.9" r=".51" fill="#0dab76"/>
<g fill="none" stroke="#0dab76" stroke-width=".21">
<path d="M168.6 51.4v17.8M191.5 69.2h-25.4v2.5"/>
<circle cx="145.7" cy="147.9" r=".51"/>
</g>
<circle cx="168.6" cy="69.2" r=".51" fill="#0dab76"/>
<g fill="none" stroke="#0dab76" stroke-width=".21">
<path d="M72.1 84.4v2.5M178.8 112.3h5.1M161 125v5.1"/>
<circle cx="168.6" cy="69.2" r=".51"/>
</g>
<circle cx="72.1" cy="69.2" r=".51" fill="#0dab76"/>
<g fill="none" stroke="#0dab76" stroke-width=".21">
<path d="M72.1 69.2v15.2h-10.1"/>
<circle cx="72.1" cy="69.2" r=".51"/>
</g>
<circle cx="72.1" cy="84.4" r=".51" fill="#0dab76"/>
<g fill="none" stroke="#0dab76" stroke-width=".21">
<path d="M267.6 89.5h5.1"/>
<circle cx="72.1" cy="84.4" r=".51"/>
</g>
<g font-size="3.7" fill="#c90d0c">
<text x="32.3" y="19">1</text>
<text x="66.4" y="19">2</text>
<text x="100.5" y="19">3</text>
<text x="134.7" y="19">4</text>
<text x="168.8" y="19">5</text>
<text x="202.9" y="19">6</text>
<text x="237" y="19">7</text>
<text x="271.1" y="19">8</text>
<text x="13.1" y="38.9">A</text>
<text x="289.9" y="38.9">A</text>
<text x="13.1" y="74.6">B</text>
<text x="289.9" y="74.6">B</text>
<text x="13" y="110.4">C</text>
<text x="289.8" y="110.4">C</text>
<text x="13" y="146.3">D</text>
<text x="289.8" y="146.3">D</text>
<text x="13.1" y="182">E</text>
<text x="289.9" y="182">E</text>
<text x="32.3" y="201.8">1</text>
<text x="66.4" y="201.8">2</text>
<text x="100.5" y="201.8">3</text>
<text x="134.7" y="201.8">4</text>
<text x="168.8" y="201.8">5</text>
<text x="202.9" y="201.8">6</text>
<text x="237" y="201.8">7</text>
<text x="271.1" y="201.8">8</text>
</g>
<g font-size="3.6" fill="#c90d0c">
<text x="26.4" y="28.5">Current Sensing</text>
<text x="135.6" y="28.5">ATM30E32</text>
<text x="234.6" y="28.5">Connections</text>
</g>
<g font-size="2.5" fill="#808080">
<text x="28.4" y="40.5">GND</text>
<text x="58.9" y="40.5">GND</text>
<text x="91.9" y="40.5">GND</text>
<text x="137.6" y="43">GND</text>
<text x="145.1" y="47.8" transform="rotate(-90 145.1 47.8)">C15</text>
<text x="149.9" y="47.8" transform="rotate(-90 149.9 47.8)">0.1uF</text>
<text x="154.1" y="46.9" transform="rotate(-90 154.1 46.9)">R11</text>
<text x="159.5" y="46.6" transform="rotate(-90 159.5 46.6)">10k</text>
<text x="166.8" y="47.1" transform="rotate(-90 166.8 47.1)">R12</text>
<text x="172.2" y="46.6" transform="rotate(-90 172.2 46.6)">10k</text>
<text x="25.8" y="50.4" transform="rotate(-90 25.8 50.4)">C101</text>
<text x="30.6" y="50.4" transform="rotate(-90 30.6 50.4)">18nF</text>
<text x="33.4" y="50.4" transform="rotate(-90 33.4 50.4)">C102</text>
<text x="38.2" y="50.4" transform="rotate(-90 38.2 50.4)">18nF</text>
<text x="56.3" y="50.4" transform="rotate(-90 56.3 50.4)">C103</text>
<text x="61.1" y="50.4" transform="rotate(-90 61.1 50.4)">18nF</text>
<text x="63.9" y="50.4" transform="rotate(-90 63.9 50.4)">C104</text>
<text x="68.7" y="50.4" transform="rotate(-90 68.7 50.4)">18nF</text>
<text x="89.2" y="50.4" transform="rotate(-90 89.2 50.4)">C105</text>
<text x="94.1" y="50.4" transform="rotate(-90 94.1 50.4)">18nF</text>
<text x="96.9" y="50.4" transform="rotate(-90 96.9 50.4)">C106</text>
<text x="101.7" y="50.4" transform="rotate(-90 101.7 50.4)">18nF</text>
<text x="120.4" y="59" transform="rotate(-90 120.4 59)">VDD</text>
<text x="145.1" y="55.5" transform="rotate(-90 145.1 55.5)">C14</text>
<text x="149.9" y="55.5" transform="rotate(-90 149.9 55.5)">10uF</text>
<text x="248.1" y="54.8">X3-1</text>
<text x="19.8" y="63" transform="rotate(-90 19.8 63)">1k</text>
<text x="24.6" y="63.8" transform="rotate(-90 24.6 63.8)">R101</text>
<text x="40.1" y="63" transform="rotate(-90 40.1 63)">1k</text>
<text x="44.9" y="63.8" transform="rotate(-90 44.9 63.8)">R106</text>
<text x="50.3" y="63" transform="rotate(-90 50.3 63)">1k</text>
<text x="55.1" y="63.8" transform="rotate(-90 55.1 63.8)">R107</text>
<text x="70.6" y="63" transform="rotate(-90 70.6 63)">1k</text>
<text x="83.3" y="63" transform="rotate(-90 83.3 63)">1k</text>
<text x="88.1" y="63.6" transform="rotate(-90 88.1 63.6)">R113</text>
<text x="103.6" y="63" transform="rotate(-90 103.6 63)">1k</text>
<text x="108.4" y="63.6" transform="rotate(-90 108.4 63.6)">R118</text>
<text x="145.1" y="63.1" transform="rotate(-90 145.1 63.1)">C13</text>
<text x="149.9" y="63.1" transform="rotate(-90 149.9 63.1)">0.1uF</text>
<text x="248.1" y="62.4">X3-2</text>
<text x="22.6" y="67.7">R102</text>
<text x="32.8" y="67.7">R105</text>
<text x="53.1" y="67.7">R108</text>
<text x="63.2" y="67.7">R111</text>
<text x="75.4" y="66.1" transform="rotate(-90 75.4 66.1)">R112</text>
<text x="86.1" y="67.7">R114</text>
<text x="96.2" y="67.7">R117</text>
<text x="140.5" y="71.2" transform="rotate(-90 140.5 71.2)">C12</text>
<text x="22.6" y="72.4">2.4R</text>
<text x="32.8" y="72.4">2.4R</text>
<text x="53.1" y="72.4">2.4R</text>
<text x="63.2" y="72.4">2.4R</text>
<text x="86.1" y="72.4">2.4R</text>
<text x="96.2" y="72.4">2.4R</text>
<text x="117.4" y="75.7" transform="rotate(-90 117.4 75.7)">C11</text>
<text x="122.3" y="75.7" transform="rotate(-90 122.3 75.7)">0.1uF</text>
<text x="135.7" y="73" transform="rotate(-90 135.7 73)">0.1uF</text>
<text x="25.6" y="82.8">22R</text>
<text x="56.1" y="82.8">22R</text>
<text x="89.1" y="82.8">22R</text>
<text x="248.1" y="82.7">X3-3</text>
<text x="26.8" y="87.7">RA</text>
<text x="57.2" y="87.7">RB</text>
<text x="90" y="87.7">RC</text>
<text x="107.4" y="94.5">GND</text>
<text x="145.8" y="93.3">IC1</text>
<text x="248.1" y="90.3">X3-4</text>
<text x="196.6" y="97.1" transform="rotate(-90 196.6 97.1)">GND</text>
<text x="204.2" y="97.1">TP11</text>
<text x="145.8" y="107.2">ATM90E32AS</text>
<text x="204.2" y="102.2">TP12</text>
<text x="181.3" y="109.8">TP13</text>
<text x="248.1" y="110.7">X3-5</text>
<text x="111.2" y="119.3">4.7uF</text>
<text x="111.2" y="114.5">C16</text>
<text x="118.8" y="119.3">0.1uF</text>
<text x="118.8" y="114.5">C17</text>
<text x="247.9" y="118.3">X3-6</text>
<text x="252.4" y="121.2">KF128-12</text>
<text x="115.3" y="127.6">GND</text>
<text x="165.3" y="133.5" transform="rotate(-90 165.3 133.5)">TP14</text>
<text x="155.9" y="170.7">GND</text>
</g>
<g font-size="2.1" fill="#808080">
<text x="265.5" y="53.6">1</text>
<text x="265.5" y="61.2">2</text>
<text x="137.8" y="73.9" transform="rotate(-90 137.8 73.9)">48</text>
<text x="140.3" y="73.9" transform="rotate(-90 140.3 73.9)">47</text>
<text x="142.9" y="73.9" transform="rotate(-90 142.9 73.9)">46</text>
<text x="145.4" y="73.9" transform="rotate(-90 145.4 73.9)">45</text>
<text x="148" y="73.9" transform="rotate(-90 148 73.9)">44</text>
<text x="150.5" y="73.9" transform="rotate(-90 150.5 73.9)">43</text>
<text x="153" y="73.9" transform="rotate(-90 153 73.9)">42</text>
<text x="155.6" y="73.9" transform="rotate(-90 155.6 73.9)">41</text>
<text x="158.1" y="73.9" transform="rotate(-90 158.1 73.9)">40</text>
<text x="160.7" y="73.9" transform="rotate(-90 160.7 73.9)">39</text>
<text x="163.2" y="73.9" transform="rotate(-90 163.2 73.9)">38</text>
<text x="165.7" y="73.9" transform="rotate(-90 165.7 73.9)">37</text>
<text x="138.9" y="82.5" transform="rotate(-90 138.9 82.5)">DVDD</text>
<text x="141.4" y="82.8" transform="rotate(-90 141.4 82.8)">DGND</text>
<text x="144" y="79.6" transform="rotate(-90 144 79.6)">NC</text>
<text x="146.5" y="79.6" transform="rotate(-90 146.5 79.6)">NC</text>
<text x="149.1" y="82.8" transform="rotate(-90 149.1 82.8)">DGND</text>
<text x="151.6" y="83.4" transform="rotate(-90 151.6 83.4)">VDD18</text>
<text x="154.1" y="83.4" transform="rotate(-90 154.1 83.4)">VDD18</text>
<text x="156.7" y="83.6" transform="rotate(-90 156.7 83.6)">RESET</text>
<text x="159.2" y="80.1" transform="rotate(-90 159.2 80.1)">SDI</text>
<text x="161.8" y="81.2" transform="rotate(-90 161.8 81.2)">SDO</text>
<text x="164.3" y="82.1" transform="rotate(-90 164.3 82.1)">SCLK</text>
<text x="166.8" y="79.5" transform="rotate(-90 166.8 79.5)">CS</text>
<text x="265.5" y="81.5">3</text>
<text x="126.4" y="86.6">2</text>
<text x="126.4" y="84">1</text>
<text x="126.4" y="89.1">3</text>
<text x="130.3" y="87.7">AGND</text>
<text x="130.3" y="85.1">AVDD</text>
<text x="162.5" y="85.1">DMA_CTRL</text>
<text x="170.9" y="87.7">NC</text>
<text x="176.6" y="84">36</text>
<text x="176.6" y="86.6">35</text>
<text x="176.6" y="89.1">34</text>
<text x="265.5" y="89.1">4</text>
<text x="126.4" y="91.7">4</text>
<text x="130.3" y="92.8">I1N</text>
<text x="130.3" y="90.2">I1P</text>
<text x="130.3" y="95.3">I2P</text>
<text x="168.5" y="95.3">TEST</text>
<text x="169.6" y="92.8">PM0</text>
<text x="169.6" y="90.2">PM1</text>
<text x="176.6" y="91.7">33</text>
<text x="176.6" y="94.2">32</text>
<text x="126.4" y="96.7">6</text>
<text x="126.4" y="101.8">8</text>
<text x="126.4" y="99.3">7</text>
<text x="130.3" y="97.8">I2N</text>
<text x="130.3" y="100.4">I3P</text>
<text x="169" y="100.4">IRQ0</text>
<text x="169" y="97.8">IRQ1</text>
<text x="176.6" y="99.3">30</text>
<text x="176.6" y="96.7">31</text>
<text x="176.6" y="101.8">29</text>
<text x="125.3" y="106.9">10</text>
<text x="126.4" y="104.4">9</text>
<text x="130.3" y="102.9">I3N</text>
<text x="130.3" y="108">I4N</text>
<text x="130.3" y="105.5">I4P</text>
<text x="162.9" y="102.9">WARNOUT</text>
<text x="169.9" y="108">CF3</text>
<text x="169.9" y="105.5">CF4</text>
<text x="176.6" y="106.9">27</text>
<text x="176.6" y="104.4">28</text>
<text x="125.3" y="112">12</text>
<text x="125.4" y="109.4">11</text>
<text x="130.3" y="113.1">AGND</text>
<text x="130.3" y="110.5">VREF</text>
<text x="169.9" y="113.1">CF1</text>
<text x="169.9" y="110.5">CF2</text>
<text x="176.6" y="112">25</text>
<text x="176.6" y="109.4">26</text>
<text x="265.5" y="109.4">5</text>
<text x="265.5" y="117.1">6</text>
<text x="137.8" y="125.2" transform="rotate(-90 137.8 125.2)">13</text>
<text x="138.9" y="120.1" transform="rotate(-90 138.9 120.1)">V1P</text>
<text x="140.3" y="125.2" transform="rotate(-90 140.3 125.2)">14</text>
<text x="141.4" y="120.1" transform="rotate(-90 141.4 120.1)">V1N</text>
<text x="142.9" y="125.2" transform="rotate(-90 142.9 125.2)">15</text>
<text x="144" y="120.1" transform="rotate(-90 144 120.1)">V2P</text>
<text x="145.4" y="125.2" transform="rotate(-90 145.4 125.2)">16</text>
<text x="146.5" y="120.1" transform="rotate(-90 146.5 120.1)">V2N</text>
<text x="148" y="125.2" transform="rotate(-90 148 125.2)">17</text>
<text x="149.1" y="120.1" transform="rotate(-90 149.1 120.1)">V3P</text>
<text x="150.5" y="125.2" transform="rotate(-90 150.5 125.2)">18</text>
<text x="151.6" y="120.1" transform="rotate(-90 151.6 120.1)">V3N</text>
<text x="153" y="125.2" transform="rotate(-90 153 125.2)">19</text>
<text x="154.1" y="120.1" transform="rotate(-90 154.1 120.1)">DGND</text>
<text x="155.6" y="125.2" transform="rotate(-90 155.6 125.2)">20</text>
<text x="156.7" y="120.1" transform="rotate(-90 156.7 120.1)">OSCI</text>
<text x="158.1" y="125.2" transform="rotate(-90 158.1 125.2)">21</text>
<text x="159.2" y="120.1" transform="rotate(-90 159.2 120.1)">OSCO</text>
<text x="160.7" y="125.2" transform="rotate(-90 160.7 125.2)">22</text>
<text x="161.8" y="120.1" transform="rotate(-90 161.8 120.1)">ZX0</text>
<text x="163.2" y="125.2" transform="rotate(-90 163.2 125.2)">23</text>
<text x="164.3" y="120.1" transform="rotate(-90 164.3 120.1)">ZX1</text>
<text x="165.7" y="125.2" transform="rotate(-90 165.7 125.2)">24</text>
<text x="166.8" y="120.1" transform="rotate(-90 166.8 120.1)">ZX2</text>
</g>
<g font-size="1.8" fill="#808080">
<text x="156.6" y="34.9" transform="rotate(-90 156.6 34.9)">VDD/2.4B</text>
<text x="22" y="45" transform="rotate(-90 22 45)">IAP</text>
<text x="42.3" y="45" transform="rotate(-90 42.3 45)">IAN</text>
<text x="52.5" y="45" transform="rotate(-90 52.5 45)">IBP</text>
<text x="72.8" y="45" transform="rotate(-90 72.8 45)">IBN</text>
<text x="85.4" y="45" transform="rotate(-90 85.4 45)">ICP</text>
<text x="105.7" y="45" transform="rotate(-90 105.7 45)">ICN</text>
<text x="274" y="54.6">IA+</text>
<text x="192.7" y="64.7">MISO/2.6B</text>
<text x="192.7" y="62.2">MOSI/2.6B</text>
<text x="274" y="62.2">IA-</text>
<text x="192.7" y="67.3">SCLK/2.6B</text>
<text x="192.7" y="69.8">CS1/4.2B</text>
<text x="274" y="82.5">IB+</text>
<text x="192.1" y="88.2" transform="rotate(-90 192.1 88.2)">VDD/2.4B</text>
<text x="22" y="90.9" transform="rotate(-90 22 90.9)">IA+</text>
<text x="42.3" y="90.5" transform="rotate(-90 42.3 90.5)">IA-</text>
<text x="52.5" y="90.9" transform="rotate(-90 52.5 90.9)">IB+</text>
<text x="72.8" y="90.5" transform="rotate(-90 72.8 90.5)">IB-</text>
<text x="85.5" y="91" transform="rotate(-90 85.5 91)">IC+</text>
<text x="105.7" y="90.6" transform="rotate(-90 105.7 90.6)">IC-</text>
<text x="116.1" y="92.6">IAN</text>
<text x="116.2" y="90.1">IAP</text>
<text x="116.2" y="95.2">IBP</text>
<text x="274" y="90.1">IB-</text>
<text x="116.1" y="100.2">ICP</text>
<text x="116.1" y="97.7">IBN</text>
<text x="185.1" y="100.2">IRQ0-1/4.2B</text>
<text x="116" y="102.8">ICN</text>
<text x="274" y="110.4">IC+</text>
<text x="274" y="118">IC-</text>
<text x="128.2" y="135.8">VAP1/4.4C</text>
<text x="146.4" y="157.9" transform="rotate(-90 146.4 157.9)">VAN1/4.4C</text>
</g>
</svg>
